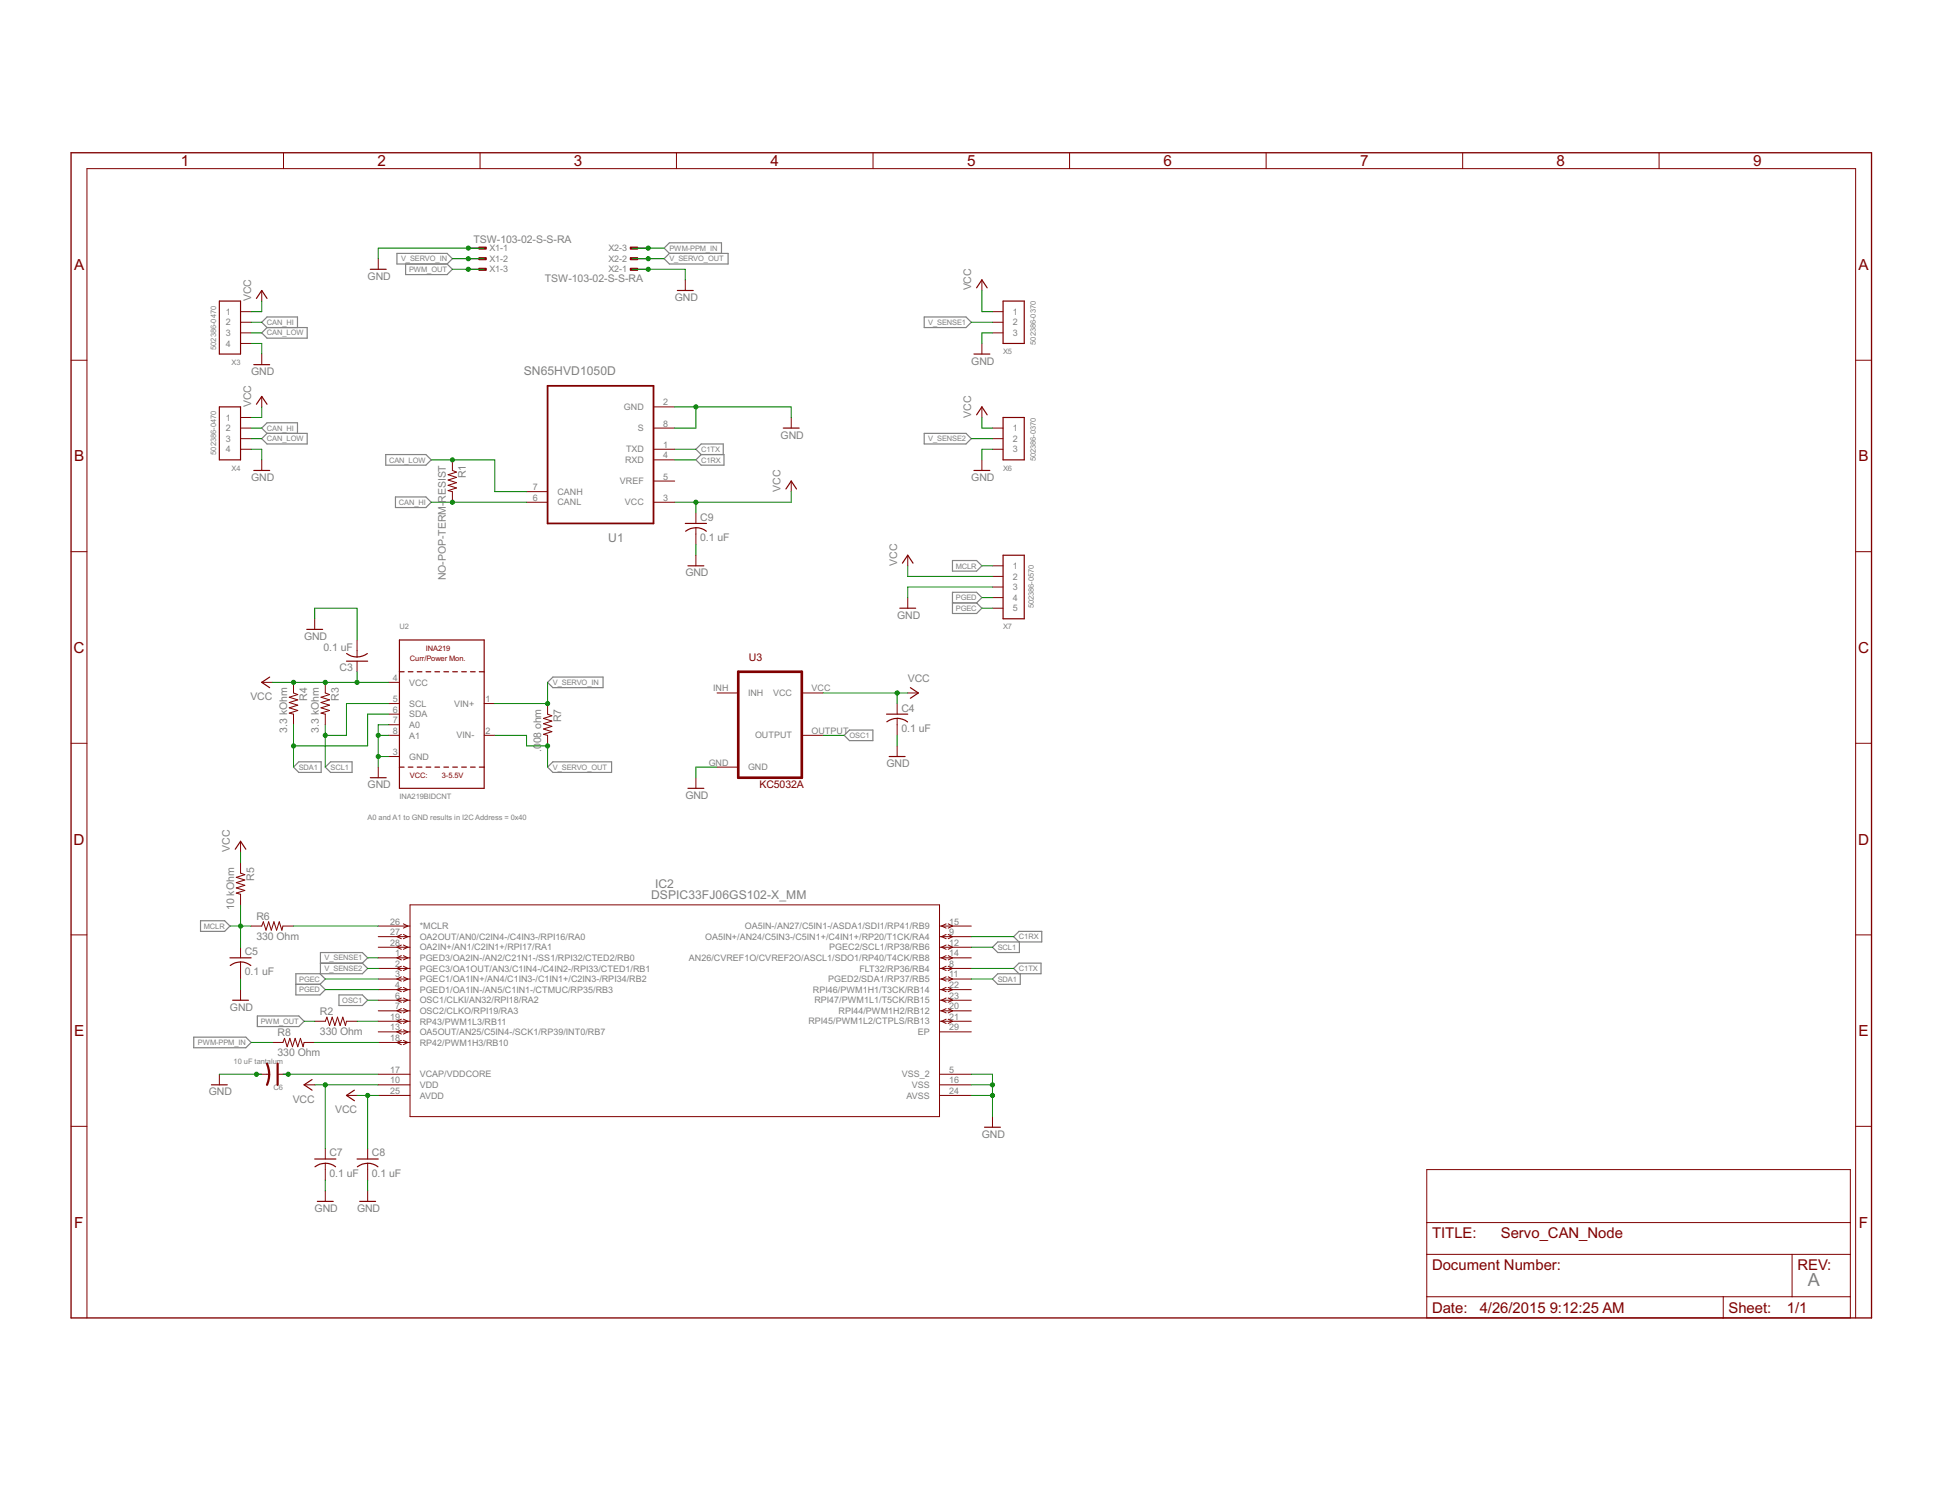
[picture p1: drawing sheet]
<svg xmlns="http://www.w3.org/2000/svg" width="279mm" height="216mm" viewBox="0 0 279 216" stroke-linecap="round" stroke-linejoin="round" font-family="sans-serif">
<g fill="none" stroke="#808080" stroke-width=".17">
<path d="M57.1 36.4h7.2l.8 .8-.8 .8h-7.2zM58.4 38v1.5h5.9l.8-.8-.8-.7M95.5 37.2l.8-.8h8.5v1.6h-8.5zM96.3 36.4l-.8-.7 .8-.8h7.5v1.5M37.7 47.9l.7-.8h5.8v1.5h-5.8zM38.4 47.1l-.7-.7 .7-.8h4.4v1.5M133 45.6h6l.7 .8-.7 .7h-6zM38.4 62.3h5.8v1.6h-5.8l-.7-.8zM38.4 62.3l-.7-.7 .7-.8h4.4v1.5M55.5 65.4h5.8l.7 .7-.7 .8h-5.8zM56.9 71.5h4.4l.7 .7-.7 .8h-4.4zM100.1 66.1l.8-.7h3.3v1.5h-3.3z"/>
<path d="M100.9 65.4l-.8-.8 .8-.7h3.2v1.5M133 62.3h6l.7 .8-.7 .8h-6zM78.8 98.1l.7-.7h7.3v1.5h-7.3zM137 80.6h3.5l.8 .8-.8 .7h-3.5zM137 85.2h3.5l.8 .8-.8 .7 .8 .8-.8 .7h-3.5zM137 86.7h3.5M43 109.6h3.2v1.5h-3.2l-.8-.8zM46.8 110.3l.8-.7h3.1v1.5h-3.1zM79.5 109.6h8.5v1.5h-8.5l-.7-.8zM121.5 105.8l.7-.8h3.4v1.5h-3.4zM28.9 132.4h3.4l.8 .8-.8 .8h-3.4zM46.1 137h6l.8 .8-.8 .7 .8 .8-.8 .8h-6z"/>
<path d="M46.1 138.5h6M146.6 135.5l-.8-.8 .8-.7h3.3v1.5h-6.3l-.8 .7 .8 .8h3.1v-1.5M27.9 149.2h7.5l.7 .7-.7 .8h-7.5zM37 146.1h6l.8 .8-.8 .8h-6zM42.6 140.1h3.4l.8 .7-.8 .8 .8 .7-.8 .8h-3.4zM42.6 141.6h3.4M48.8 143.1h3.3l.8 .8-.8 .7h-3.3zM146.6 140.1l-.8-.8 .8-.8h3.2v1.6h-6.2l-.8 .7 .8 .8h3.2v-1.5"/>
</g>
<g fill="#800000" stroke="#800000" stroke-width=".14">
<path d="M68.9 35.5h1.1v.3h-1.1z"/>
<path d="M68.9 37.1h1.1v.3h-1.1z"/>
<path d="M68.9 38.6h1.1v.3h-1.1z"/>
<path d="M90.7 38.6h1v.3h-1z"/>
<path d="M90.7 37.1h1v.3h-1z"/>
<path d="M90.7 35.5h1v.3h-1z"/>
</g>
<g fill="none" stroke="#800000" stroke-width=".14">
<path d="M40.8 22v2.3M54.4 37.2v1.5M67.4 35.7h1.5M67.4 37.2h1.5M67.4 38.7h1.5M69.1 22v2.3M91.7 35.7h1.6M91.7 37.2h1.6M91.7 38.7h1.6M97.3 22v2.3M125.6 22v2.3M153.9 22v2.3"/>
<path d="M182.2 22v2.3M210.4 22v2.3M238.7 22v2.3M10.2 51.8h2.3M34.6 44.8h1.5M34.6 46.4h1.5M34.6 47.9h1.5M34.6 49.4h1.5M37.7 41.8v1.5M37.7 50.9v1.6M37.7 57v1.5M94 58.5h3.1"/>
<path d="M98.6 40.3v1.5M141.3 40.3v1.5M141.3 49.4v1.5M141.3 58.5v1.5M142.8 44.8h1.5M142.8 46.4h1.5M142.8 47.9h1.5M267 51.8h2.3M10.2 79.4h2.3M34.6 64.6h1.5M34.6 61.6h1.5M34.6 60h1.5"/>
<path d="M34.6 63.1h1.5M37.7 66.1v1.6M65.1 66.1v1.6l.6 .2-1.2 .4 1.2 .4-1.2 .3 1.2 .4-1.2 .4 1.2 .4-1.2 .4 .6 .1v1.5M75.8 72.2h3M75.8 70.7h3M94 72.2h3.1M94 69.2h3.1M94 66.1h3.1M94 64.6h3.1M94 61.6h3.1M100.1 73.8v1.5M100.1 75.9v2.4"/>
<path d="M100.1 79.9v1.5M113.8 60v1.6M113.8 69.2v1.5M130.6 79.9v1.5M141.3 66.1v1.6M142.8 64.6h1.5M142.8 61.6h1.5M142.8 63.1h1.5M267 79.4h2.3M37.7 98.1h1.5M42.2 98.1v1.6l.6 .2-1.2 .4 1.2 .4-1.2 .3 1.2 .4-1.2 .4 1.2 .4-1.2 .4 .6 .1v1.5M45.3 89v1.5"/>
<path d="M46.8 98.1v1.6l.6 .2-1.2 .4 1.2 .4-1.2 .3 1.2 .4-1.2 .4 1.2 .4-1.2 .4 .6 .1v1.5M51.4 92.1v2.4M51.4 95.1v1.5M55.9 98.1h1.6M103.2 99.7h3M115.4 99.7h3M130.6 99.7h1.5M130.6 86v1.5M142.8 81.4h1.5M142.8 82.9h1.5M142.8 84.4h1.5M142.8 86h1.5"/>
<path d="M142.8 87.5h1.5M10.2 106.9h2.3M54.4 110.3v1.6M55.9 101.2h1.6M55.9 105.8h1.6M55.9 108.8h1.6M55.9 102.7h1.6M55.9 104.2h1.6M69.7 101.2h1.5M69.7 105.8h1.5M78.8 101.2v1.5l.6 .3-1.2 .3 1.2 .4-1.2 .4 1.2 .4-1.2 .4 1.2 .3-1.2 .4 .6 .2v1.5M100.1 111.9v1.5"/>
<path d="M103.2 110.3h3M115.4 105.8h3M129.1 101.2v1.5M129.1 103.3v2.5M129.1 107.3v1.5M267 106.9h2.3M10.2 134.5h2.3M34.6 124.1v1.5l.6 .2-1.2 .4 1.2 .4-1.2 .4 1.2 .3-1.2 .4 1.2 .4-1.2 .4 .6 .1v1.6M34.6 121v1.5M34.6 136.2v1.6M34.6 138.4v2.4M36.1 133.2h1.6l.2-.6 .4 1.2 .4-1.2 .3 1.2 .4-1.2 .4 1.2 .4-1.2 .4 1.2 .1-.6h1.5"/>
<path d="M54.4 133.2h4.6M54.4 134.7h4.6M54.4 136.2h4.6M54.4 137.8h4.6M54.4 139.3h4.6M57.7 134.4l-.6 .3 .6 .3M57.7 135.9l-.6 .3 .6 .3M57.7 137.5l-.6 .3 .6 .3M57.7 139l-.6 .3 .6 .3M58 132.9l.7 .3-.7 .3M58 134.4l.7 .3-.7 .3M58 135.9l.7 .3-.7 .3"/>
<path d="M58 137.5l.7 .3-.7 .3M58 139l.7 .3-.7 .3M59 130.2h76.2v30.4h-76.2zM135.2 133.2h4.5M135.2 134.7h4.5M135.2 136.2h4.5M135.2 137.8h4.5M135.2 139.3h4.5M136.1 132.9l-.6 .3 .6 .3M136.1 134.4l-.6 .3 .6 .3M136.1 135.9l-.6 .3 .6 .3M136.1 137.5l-.6 .3 .6 .3"/>
<path d="M136.1 139l-.6 .3 .6 .3M136.4 132.9l.7 .3-.7 .3M136.4 134.4l.7 .3-.7 .3M136.4 135.9l.7 .3-.7 .3M136.4 137.5l.7 .3-.7 .3M136.4 139l.7 .3-.7 .3M267 134.5h2.3M31.6 154.5v1.5M34.6 142.3v1.6M36.9 154.5h1.9M39.2 149.9h1.5l.2-.5 .4 1.2 .4-1.2 .4 1.2 .4-1.2 .3 1.2 .4-1.2 .4 1.2 .2-.7h1.5M39.9 154.5h1.6"/>
<path d="M43.8 156h1.5M45.3 146.9h1.5l.2-.6 .4 1.2 .4-1.2 .4 1.2 .4-1.2 .3 1.2 .4-1.2 .4 1.2 .1-.6h1.6M49.8 157.6h1.6M54.4 140.8h4.6M54.4 142.3h4.6M54.4 143.9h4.6M54.4 145.4h4.6M54.4 146.9h4.6M54.4 148.4h4.6M54.4 149.9h4.6M54.4 154.5h4.6M54.4 156h4.6"/>
<path d="M54.4 157.6h4.6M57.7 140.5l-.6 .3 .6 .3M57.7 142l-.6 .3 .6 .3M57.7 143.6l-.6 .3 .6 .3M57.7 145.1l-.6 .3 .6 .3M57.7 146.6l-.6 .3 .6 .3M57.7 148.1l-.6 .3 .6 .3M57.7 149.6l-.6 .3 .6 .4M58 140.5l.7 .3-.7 .3M58 142l.7 .3-.7 .3M58 143.6l.7 .3-.7 .3M58 145.1l.7 .3-.7 .3"/>
<path d="M58 146.6l.7 .3-.7 .3M58 148.1l.7 .3-.7 .3M58 149.6l.7 .3-.7 .4M135.2 140.8h4.5M135.2 142.3h4.5M135.2 143.9h4.5M135.2 145.4h4.5M135.2 146.9h4.5M135.2 148.4h4.5M135.2 154.5h4.5M135.2 156h4.5M135.2 157.6h4.5"/>
<path d="M136.1 140.5l-.6 .3 .6 .3M136.1 142l-.6 .3 .6 .3M136.1 143.6l-.6 .3 .6 .3M136.1 145.1l-.6 .3 .6 .3M136.1 146.6l-.6 .3 .6 .3M136.4 140.5l.7 .3-.7 .3M136.4 142l.7 .3-.7 .3M136.4 143.6l.7 .3-.7 .3M136.4 145.1l.7 .3-.7 .3M136.4 146.6l.7 .3-.7 .3M10.2 162h2.3M46.8 165.2v1.5"/>
<path d="M46.8 167.3v2.5M46.8 171.3v1.5M52.9 165.2v1.5M52.9 167.3v2.5M52.9 171.3v1.5M142.8 160.6v1.5M205.3 168.2h60.9v21.4h-60.9zM205.3 175.9h60.9M267 162h2.3M12.5 189.6v-165.3h254.5v165.3M205.3 180.4h60.9M205.3 186.5h60.9"/>
<path d="M247.9 186.5v3.1M257.8 180.4v6.1"/>
</g>
<g fill="none" stroke="#800000" stroke-width=".17">
<path d="M53.3 38.7h2.3M31.6 43.3h3v7.6h-3zM31.6 58.5h3v7.6h-3zM36.5 52.5h2.3M36.9 42.9l.8-1.1 .7 1.1M36.9 58.1l.8-1.1 .7 1.1M97.5 41.8h2.2M140.1 50.9h2.3M140.5 41.4l.8-1.1 .7 1.1M140.5 59.7l.8-1.2 .7 1.2M144.3 43.3h3.1v6.1h-3.1zM36.5 67.7h2.3"/>
<path d="M98.6 75.3h3M98.6 76.4a2.45 2.45 0 0 1 3 0M112.7 61.6h2.3M113.1 70.3l.7-1.1 .8 1.1M140.1 67.7h2.3M144.3 60h3.1v6.1h-3.1zM144.3 79.9h3.1v9.1h-3.1zM38.8 97.4l-1.1 .7 1.1 .8M44.1 90.5h2.3M49.8 95.1h3.1M49.9 94a2.36 2.36 0 0 0 1.5 .5M52.9 94a2.52 2.52 0 0 1-1.5 .5"/>
<path d="M57.5 92.1h12.2v21.3h-12.2zM57.5 96.6h.6M58.7 96.6h.7M60 96.6h.7M61.3 96.6h.7M62.6 96.6h.6M63.9 96.6h.6M65.1 96.6h.7M66.4 96.6h.7M67.7 96.6h.7M69 96.6h.7M99 81.4h2.3"/>
<path d="M129.5 87.5h2.2M129.8 81l.8-1.1 .8 1.1M131 98.9l1.1 .8-1.1 .7M53.3 111.9h2.3M57.5 110.3h.6M58.7 110.3h.7M60 110.3h.7M61.3 110.3h.7M62.6 110.3h.6M63.9 110.3h.6M65.1 110.3h.7M66.4 110.3h.7"/>
<path d="M67.7 110.3h.7M69 110.3h.7M99 113.4h2.3M127.6 102.7h3M127.9 108.8h2.3M129.1 103.3a2.7 2.7 0 0 1 1.5 .5M129.1 103.3a2.52 2.52 0 0 0-1.5 .5M33.1 137.8h3M33.1 138.9a2.41 2.41 0 0 1 3 0M33.8 122.2l.8-1.2 .8 1.2M30.4 156h2.3M33.5 143.9h2.3"/>
<path d="M44.9 155.3l-1.1 .7 1.1 .8M51 156.8l-1.2 .8 1.2 .7M45.3 166.7h3M45.3 167.8a2.41 2.41 0 0 1 3 0M45.7 172.8h2.2M51.4 166.7h3M51.4 167.8a2.41 2.41 0 0 1 3 0M51.8 172.8h2.2M141.6 162.1h2.3"/>
</g>
<path d="M106.2 96.6h9.2v15.3h-9.2z" fill="none" stroke="#800000" stroke-width=".38"/>
<path d="M10.2 22h259.1v167.6h-259.1z" fill="none" stroke="#800000" stroke-width=".19"/>
<path d="M38.4 153a3.8 3.8 0 0 1 0 3M39.9 153v3" fill="none" stroke="#800000" stroke-width=".32"/>
<path d="M78.8 55.5h15.2v19.8h-15.2z" fill="none" stroke="#800000" stroke-width=".25"/>
<g fill="none" stroke="#008000" stroke-width=".14">
<path d="M65.1 38.7h4.6M65.1 37.2h4.6M69.7 35.7h-15.3v1.5M91 38.7h7.6v1.6M91 35.7h4.5M91 37.2h4.5M36.1 49.4h1.6v1.5M36.1 47.9h1.6M36.1 46.4h1.6M37.7 43.3v1.5h-1.6M37.7 58.5v1.5h-1.6M97.1 58.5h16.7v1.5"/>
<path d="M100.1 58.5v3.1h-3M139.7 46.4h3.1M141.3 41.8v3h1.5M142.8 47.9h-1.5v1.5M36.1 64.6h1.6v1.5M36.1 61.6h1.6M36.1 63.1h1.6M62 72.2h13.8M62 66.1h9.2v4.6h4.6M97.1 64.6h3M97.1 66.1h3M100.1 72.2v1.6"/>
<path d="M100.1 78.3v1.6M113.8 70.7v1.5h-16.7M139.7 63.1h3.1M141.3 60v1.6h1.5M142.8 64.6h-1.5v1.5M39.2 98.1h16.7M45.3 89v-1.5h6.1v4.6M51.4 96.6v1.5M78.8 98.1v3.1h-7.6M118.4 99.7h12.2M129.1 99.7v1.5M130.6 81.4v1.5h12.2"/>
<path d="M141.3 87.5h1.5M141.3 81.4h1.5M141.3 86h1.5M142.8 84.4h-12.2v1.6M42.2 104.2v6.1M46.8 104.2v6.1M54.4 108.8h1.5M54.4 105.8h1.5M55.9 102.7h-3v4.6h-10.7M55.9 104.2h-1.5v6.1M55.9 101.2h-6.1v4.6h-3M71.2 105.8h4.6v1.5h3v3"/>
<path d="M103.2 110.3h-3.1v1.6M118.4 105.8h3.1M129.1 105.8v1.5M33.1 133.2h3M34.6 122.5v1.6M34.6 130.2v6M42.2 133.2h12.2M52.9 137.8h1.5M52.9 139.3h1.5M139.7 134.7h6.1M139.7 136.2h3.1M139.7 139.3h6.1"/>
<path d="M31.6 154.5h6.1M34.6 140.8v1.5M36.1 149.9h3.1M40.7 154.5h13.7M43.8 146.9h1.5M45.3 156h9.1M45.3 149.9h9.1M46.8 156v9.2M46.8 140.8h7.6M46.8 142.3h7.6M51.4 157.6h3M51.4 146.9h3"/>
<path d="M52.9 157.6v7.6M52.9 143.9h1.5M139.7 156h3.1M139.7 157.6h3.1M139.7 154.5h3.1v6.1M139.7 140.8h3.1M46.8 169.8v1.5M52.9 169.8v1.5"/>
</g>
<g fill="#008000" stroke="#008000" stroke-width=".14">
<circle cx="51.4" cy="98.1" r=".3"/>
<circle cx="46.8" cy="98.1" r=".3"/>
<circle cx="42.2" cy="98.1" r=".3"/>
<circle cx="129.1" cy="99.7" r=".3"/>
<circle cx="46.8" cy="156" r=".3"/>
<circle cx="52.9" cy="157.6" r=".3"/>
<circle cx="100.1" cy="72.2" r=".3"/>
<circle cx="54.4" cy="108.8" r=".3"/>
<circle cx="54.4" cy="105.8" r=".3"/>
<circle cx="93.3" cy="38.7" r=".3"/>
<circle cx="67.4" cy="35.7" r=".3"/>
<circle cx="36.9" cy="154.5" r=".3"/>
<circle cx="142.8" cy="156" r=".3"/>
<circle cx="142.8" cy="157.6" r=".3"/>
<circle cx="100.1" cy="58.5" r=".3"/>
<circle cx="65.1" cy="66.1" r=".3"/>
<circle cx="65.1" cy="72.2" r=".3"/>
<circle cx="78.8" cy="101.2" r=".3"/>
<circle cx="67.4" cy="37.2" r=".3"/>
<circle cx="46.8" cy="105.8" r=".3"/>
<circle cx="42.2" cy="107.3" r=".3"/>
<circle cx="34.6" cy="133.2" r=".3"/>
<circle cx="78.8" cy="107.3" r=".3"/>
<circle cx="93.3" cy="37.2" r=".3"/>
<circle cx="93.3" cy="35.7" r=".3"/>
<circle cx="67.4" cy="38.7" r=".3"/>
<circle cx="41.5" cy="154.5" r=".3"/>
</g>
<text font-size="2.9" fill="#808080" x="260.1" y="185">A</text>
<g font-size="2.5" fill="#800000">
<text x="26" y="23.9">1</text>
<text x="54.3" y="23.9">2</text>
<text x="82.6" y="23.9">3</text>
<text x="110.9" y="23.9">4</text>
<text x="139.1" y="23.9">5</text>
<text x="167.4" y="23.9">6</text>
<text x="195.7" y="23.9">7</text>
<text x="224" y="23.9">8</text>
<text x="252.2" y="23.9">9</text>
<text x="10.6" y="38.8">A</text>
<text x="267.4" y="38.8">A</text>
<text x="10.6" y="66.4">B</text>
<text x="267.4" y="66.4">B</text>
<text x="10.6" y="93.9">C</text>
<text x="267.3" y="93.9">C</text>
<text x="10.6" y="121.5">D</text>
<text x="267.3" y="121.5">D</text>
<text x="10.6" y="149">E</text>
<text x="267.4" y="149">E</text>
<text x="10.7" y="176.6">F</text>
<text x="267.4" y="176.6">F</text>
</g>
<g font-size="2.4" fill="#800000">
<text x="206" y="178.1">TITLE:</text>
<text x="215.9" y="178.1">Servo_CAN_Node</text>
<text x="206" y="182.7">Document Number:</text>
<text x="258.6" y="182.7">REV:</text>
<text x="206" y="188.8">Date:</text>
<text x="212.9" y="188.8">4/26/2015</text>
<text x="223" y="188.8">9:12:25 AM</text>
<text x="248.7" y="188.8">Sheet:</text>
<text x="257.1" y="188.8">1/1</text>
</g>
<g font-size="1.9" fill="#808080">
<text x="75.4" y="53.9">SN65HVD1050D</text>
<text x="87.5" y="77.9">U1</text>
<text x="93.7" y="129.2">DSPIC33FJ06GS102-X_MM</text>
<text x="94.2" y="127.7">IC2</text>
</g>
<g font-size="1.7" fill="#808080">
<text x="68.1" y="34.9">TSW-103-02-S-S-RA</text>
<text x="52.9" y="40.3">GND</text>
<text x="78.4" y="40.5">TSW-103-02-S-S-RA</text>
<text x="139.7" y="41.8" transform="rotate(-90 139.7 41.8)">VCC</text>
<text x="36.1" y="43.3" transform="rotate(-90 36.1 43.3)">VCC</text>
<text x="97.1" y="43.3">GND</text>
<text x="36.1" y="54">GND</text>
<text x="139.7" y="52.4">GND</text>
<text x="36.1" y="58.5" transform="rotate(-90 36.1 58.5)">VCC</text>
<text x="112.3" y="63.1">GND</text>
<text x="139.7" y="60.1" transform="rotate(-90 139.7 60.1)">VCC</text>
<text x="36.1" y="69.2">GND</text>
<text x="67" y="68.8" transform="rotate(-90 67 68.8)">R1</text>
<text x="112.3" y="70.7" transform="rotate(-90 112.3 70.7)">VCC</text>
<text x="139.7" y="69.2">GND</text>
<text x="100.7" y="77.8">0.1 uF</text>
<text x="100.7" y="74.9">C9</text>
<text x="64.2" y="83.5" transform="rotate(-90 64.2 83.5)">NO-POP-TERM-RESIST</text>
<text x="98.6" y="82.9">GND</text>
<text x="129.1" y="81.4" transform="rotate(-90 129.1 81.4)">VCC</text>
<text x="129.1" y="89">GND</text>
<text x="43.7" y="92.1">GND</text>
<text x="46.5" y="93.6">0.1 uF</text>
<text x="36" y="100.7">VCC</text>
<text x="44.2" y="100.8" transform="rotate(-90 44.2 100.8)">R4</text>
<text x="48.8" y="100.8" transform="rotate(-90 48.8 100.8)">R3</text>
<text x="48.9" y="96.5">C3</text>
<text x="130.6" y="98.2">VCC</text>
<text x="41.3" y="105.4" transform="rotate(-90 41.3 105.4)">3.3 kOhm</text>
<text x="45.9" y="105.4" transform="rotate(-90 45.9 105.4)">3.3 kOhm</text>
<text x="77.9" y="106.9" transform="rotate(-90 77.9 106.9)">08 ohm</text>
<text x="80.8" y="103.9" transform="rotate(-90 80.8 103.9)">R7</text>
<text x="129.7" y="105.2">0.1 uF</text>
<text x="129.7" y="102.3">C4</text>
<text x="52.9" y="113.4">GND</text>
<text x="77.9" y="108.2" transform="rotate(-90 77.9 108.2)">.0</text>
<text x="127.6" y="110.3">GND</text>
<text x="98.6" y="114.9">GND</text>
<text x="33.1" y="122.5" transform="rotate(-90 33.1 122.5)">VCC</text>
<text x="33.7" y="130.9" transform="rotate(-90 33.7 130.9)">10 kOhm</text>
<text x="36.6" y="126.7" transform="rotate(-90 36.6 126.7)">R5</text>
<text x="35.2" y="137.4">C5</text>
<text x="36.9" y="135.2">330 Ohm</text>
<text x="36.9" y="132.3">R6</text>
<text x="35.2" y="140.3">0.1 uF</text>
<text x="33.1" y="145.4">GND</text>
<text x="39.9" y="149.1">R8</text>
<text x="46" y="148.9">330 Ohm</text>
<text x="46" y="146">R2</text>
<text x="39.9" y="151.9">330 Ohm</text>
<text x="30" y="157.6">GND</text>
<text x="42.1" y="158.6">VCC</text>
<text x="48.2" y="160.2">VCC</text>
<text x="47.4" y="166.3">C7</text>
<text x="53.5" y="166.3">C8</text>
<text x="141.3" y="163.7">GND</text>
<text x="47.4" y="169.2">0.1 uF</text>
<text x="53.5" y="169.2">0.1 uF</text>
<text x="45.3" y="174.3">GND</text>
<text x="51.4" y="174.3">GND</text>
</g>
<g font-size="1.7" fill="#800000">
<text x="107.7" y="95.1">U3</text>
<text x="109.3" y="113.4">KC5032A</text>
</g>
<g font-size="1.4" fill="#808080">
<text x="70.4" y="36.1">X1-1</text>
<text x="70.4" y="37.7">X1-2</text>
<text x="70.4" y="39.2">X1-3</text>
<text x="87.5" y="39.2">X2-1</text>
<text x="87.5" y="37.7">X2-2</text>
<text x="87.5" y="36.1">X2-3</text>
<text x="32.5" y="45.3">1</text>
<text x="32.5" y="46.8">2</text>
<text x="145.7" y="45.3">1</text>
<text x="145.7" y="46.8">2</text>
<text x="32.5" y="48.3">3</text>
<text x="32.5" y="49.8">4</text>
<text x="145.7" y="48.3">3</text>
<text x="89.8" y="59">GND</text>
<text x="95.4" y="58.3">2</text>
<text x="32.5" y="60.5">1</text>
<text x="32.5" y="62">2</text>
<text x="32.5" y="63.6">3</text>
<text x="32.5" y="65.1">4</text>
<text x="90.1" y="65.1">TXD</text>
<text x="91.8" y="62">S</text>
<text x="95.4" y="65.9">4</text>
<text x="95.4" y="64.4">1</text>
<text x="95.4" y="61.4">8</text>
<text x="145.7" y="62">1</text>
<text x="145.7" y="63.6">2</text>
<text x="145.7" y="65.1">3</text>
<text x="76.7" y="70.5">7</text>
<text x="80.2" y="71.2">CANH</text>
<text x="89.2" y="69.7">VREF</text>
<text x="89.9" y="66.6">RXD</text>
<text x="95.4" y="69">5</text>
<text x="76.7" y="72">6</text>
<text x="80.2" y="72.7">CANL</text>
<text x="89.9" y="72.7">VCC</text>
<text x="95.4" y="72">3</text>
<text x="145.7" y="81.8">1</text>
<text x="145.7" y="83.4">2</text>
<text x="145.7" y="84.9">3</text>
<text x="145.7" y="86.4">4</text>
<text x="145.7" y="87.9">5</text>
<text x="56.5" y="97.9">4</text>
<text x="56.5" y="101">5</text>
<text x="58.9" y="98.6">VCC</text>
<text x="58.9" y="101.7">SCL</text>
<text x="65.3" y="101.7">VIN+</text>
<text x="69.9" y="101">1</text>
<text x="102.6" y="99.5">INH</text>
<text x="107.6" y="100.1">INH</text>
<text x="111.2" y="100.1">VCC</text>
<text x="116.8" y="99.5">VCC</text>
<text x="56.5" y="102.5">6</text>
<text x="56.5" y="104">7</text>
<text x="56.5" y="105.6">8</text>
<text x="58.9" y="103.2">SDA</text>
<text x="58.9" y="104.7">A0</text>
<text x="58.9" y="106.2">A1</text>
<text x="65.7" y="106.2">VIN-</text>
<text x="69.9" y="105.6">2</text>
<text x="108.6" y="106.2">OUTPUT</text>
<text x="116.8" y="105.6">OUTPUT</text>
<text x="56.5" y="108.6">3</text>
<text x="58.9" y="109.3">GND</text>
<text x="102" y="110.1">GND</text>
<text x="107.6" y="110.8">GND</text>
<text x="56.1" y="133">26</text>
<text x="56.1" y="134.5">27</text>
<text x="56.1" y="136">28</text>
<text x="56.9" y="137.6">1</text>
<text x="60.4" y="133.7">*MCLR</text>
<text x="60.4" y="135.2">OA2OUT/AN0/C2IN4-/C4IN3-/RPI16/RA0</text>
<text x="60.4" y="136.7">OA2IN+/AN1/C2IN1+/RPI17/RA1</text>
<text x="101.4" y="135.2">OA5IN+/AN24/C5IN3-/C5IN1+/C4IN1+/RP20/T1CK/RA4</text>
<text x="107.2" y="133.6">OA5IN-/AN27/C5IN1-/ASDA1/SDI1/RP41/RB9</text>
<text x="119.3" y="136.7">PGEC2/SCL1/RP38/RB6</text>
<text x="136.6" y="133">15</text>
<text x="136.6" y="134.5">9</text>
<text x="136.6" y="136">12</text>
<text x="136.6" y="137.6">14</text>
<text x="56.9" y="139.1">2</text>
<text x="56.9" y="140.6">3</text>
<text x="56.9" y="142.1">4</text>
<text x="56.9" y="143.6">6</text>
<text x="60.4" y="138.2">PGED3/OA2IN-/AN2/C21N1-/SS1/RPI32/CTED2/RB0</text>
<text x="60.4" y="139.7">PGEC3/OA1OUT/AN3/C1IN4-/C4IN2-/RPI33/CTED1/RB1</text>
<text x="60.4" y="141.3">PGEC1/OA1IN+/AN4/C1IN3-/C1IN1+/C2IN3-/RPI34/RB2</text>
<text x="60.4" y="142.8">PGED1/OA1IN-/AN5/C1IN1-/CTMUC/RP35/RB3</text>
<text x="99.1" y="138.2">AN26/CVREF1O/CVREF2O/ASCL1/SDO1/RP40/T4CK/RB8</text>
<text x="117" y="142.8">RPI46/PWM1H1/T3CK/RB14</text>
<text x="119.2" y="141.3">PGED2/SDA1/RP37/RB5</text>
<text x="123.7" y="139.7">FLT32/RP36/RB4</text>
<text x="136.6" y="139.1">8</text>
<text x="136.6" y="140.6">11</text>
<text x="136.6" y="142.1">22</text>
<text x="136.6" y="143.6">23</text>
<text x="56.1" y="146.7">19</text>
<text x="56.1" y="148.2">13</text>
<text x="56.1" y="149.7">18</text>
<text x="56.9" y="145.2">7</text>
<text x="60.4" y="144.3">OSC1/CLKI/AN32/RPI18/RA2</text>
<text x="60.4" y="145.8">OSC2/CLKO/RPI19/RA3</text>
<text x="60.4" y="147.4">RP43/PWM1L3/RB11</text>
<text x="60.4" y="148.9">OA5OUT/AN25/C5IN4-/SCK1/RP39/INT0/RB7</text>
<text x="116.3" y="147.4">RPI45/PWM1L2/CTPLS/RB13</text>
<text x="117.2" y="144.3">RPI47/PWM1L1/T5CK/RB15</text>
<text x="120.6" y="145.8">RPI44/PWM1H2/RB12</text>
<text x="132" y="148.9">EP</text>
<text x="136.6" y="145.2">20</text>
<text x="136.6" y="146.7">21</text>
<text x="136.6" y="148.2">29</text>
<text x="56.1" y="154.3">17</text>
<text x="56.1" y="155.8">10</text>
<text x="60.4" y="150.4">RP42/PWM1H3/RB10</text>
<text x="60.4" y="155">VCAP/VDDCORE</text>
<text x="129.7" y="155">VSS_2</text>
<text x="136.6" y="154.3">5</text>
<text x="136.6" y="155.8">16</text>
<text x="56.1" y="157.4">25</text>
<text x="60.4" y="156.5">VDD</text>
<text x="60.4" y="158">AVDD</text>
<text x="130.4" y="158">AVSS</text>
<text x="131.2" y="156.5">VSS</text>
<text x="136.6" y="157.4">24</text>
</g>
<g font-size="1.2" fill="#808080">
<text x="57.7" y="37.6">V_SERVO_IN</text>
<text x="58.9" y="39.1">PWM_OUT</text>
<text x="96.3" y="37.6">V_SERVO_OUT</text>
<text x="96.3" y="36.1">PWM-PPM_IN</text>
<text x="38.4" y="46.7">CAN_HI</text>
<text x="133.5" y="46.7">V_SENSE1</text>
<text x="31.1" y="50.3" transform="rotate(-90 31.1 50.3)">502386-0470</text>
<text x="33.3" y="52.4">X3</text>
<text x="38.4" y="48.3">CAN_LOW</text>
<text x="144.3" y="50.9">X5</text>
<text x="149" y="49.6" transform="rotate(-90 149 49.6)">502386-0370</text>
<text x="31.1" y="65.4" transform="rotate(-90 31.1 65.4)">502386-0470</text>
<text x="38.4" y="63.5">CAN_LOW</text>
<text x="38.4" y="62">CAN_HI</text>
<text x="100.9" y="65">C1TX</text>
<text x="133.5" y="63.5">V_SENSE2</text>
<text x="33.3" y="67.7">X4</text>
<text x="56" y="66.5">CAN_LOW</text>
<text x="100.9" y="66.5">C1RX</text>
<text x="144.3" y="67.7">X6</text>
<text x="149" y="66.3" transform="rotate(-90 149 66.3)">502386-0370</text>
<text x="57.4" y="72.6">CAN_HI</text>
<text x="137.5" y="81.8">MCLR</text>
<text x="137.5" y="86.3">PGED</text>
<text x="137.5" y="87.9">PGEC</text>
<text x="148.7" y="87.5" transform="rotate(-90 148.7 87.5)">502386-0570</text>
<text x="57.5" y="90.5">U2</text>
<text x="144.3" y="90.5">X7</text>
<text x="79.6" y="98.5">V_SERVO_IN</text>
<text x="122.2" y="106.1">OSC1</text>
<text x="43" y="110.7">SDA1</text>
<text x="47.6" y="110.7">SCL1</text>
<text x="79.6" y="110.7">V_SERVO_OUT</text>
<text x="52.9" y="118">A0 and A1 to GND results in I2C Address = 0x40</text>
<text x="57.5" y="114.9">INA219BIDCNT</text>
<text x="29.3" y="133.6">MCLR</text>
<text x="143.6" y="136.6">SCL1</text>
<text x="146.6" y="135.1">C1RX</text>
<text x="43" y="142.7">PGED</text>
<text x="43" y="141.2">PGEC</text>
<text x="46.7" y="138.1">V_SENSE1</text>
<text x="46.7" y="139.7">V_SENSE2</text>
<text x="143.6" y="141.2">SDA1</text>
<text x="146.6" y="139.7">C1TX</text>
<text x="37.5" y="147.3">PWM_OUT</text>
<text x="49.2" y="144.2">OSC1</text>
<text x="28.5" y="150.3">PWM-PPM_IN</text>
<text x="33.6" y="153">10 uF tantalum</text>
<text x="39.3" y="156.8">C6</text>
</g>
<g font-size="1.2" fill="#800000">
<text x="59" y="95.1">Curr/Power Mon.</text>
<text x="61.3" y="93.6">INA219</text>
<text x="59" y="111.9">VCC:</text>
<text x="63.6" y="111.9">3-5.5V</text>
</g>
</svg>
